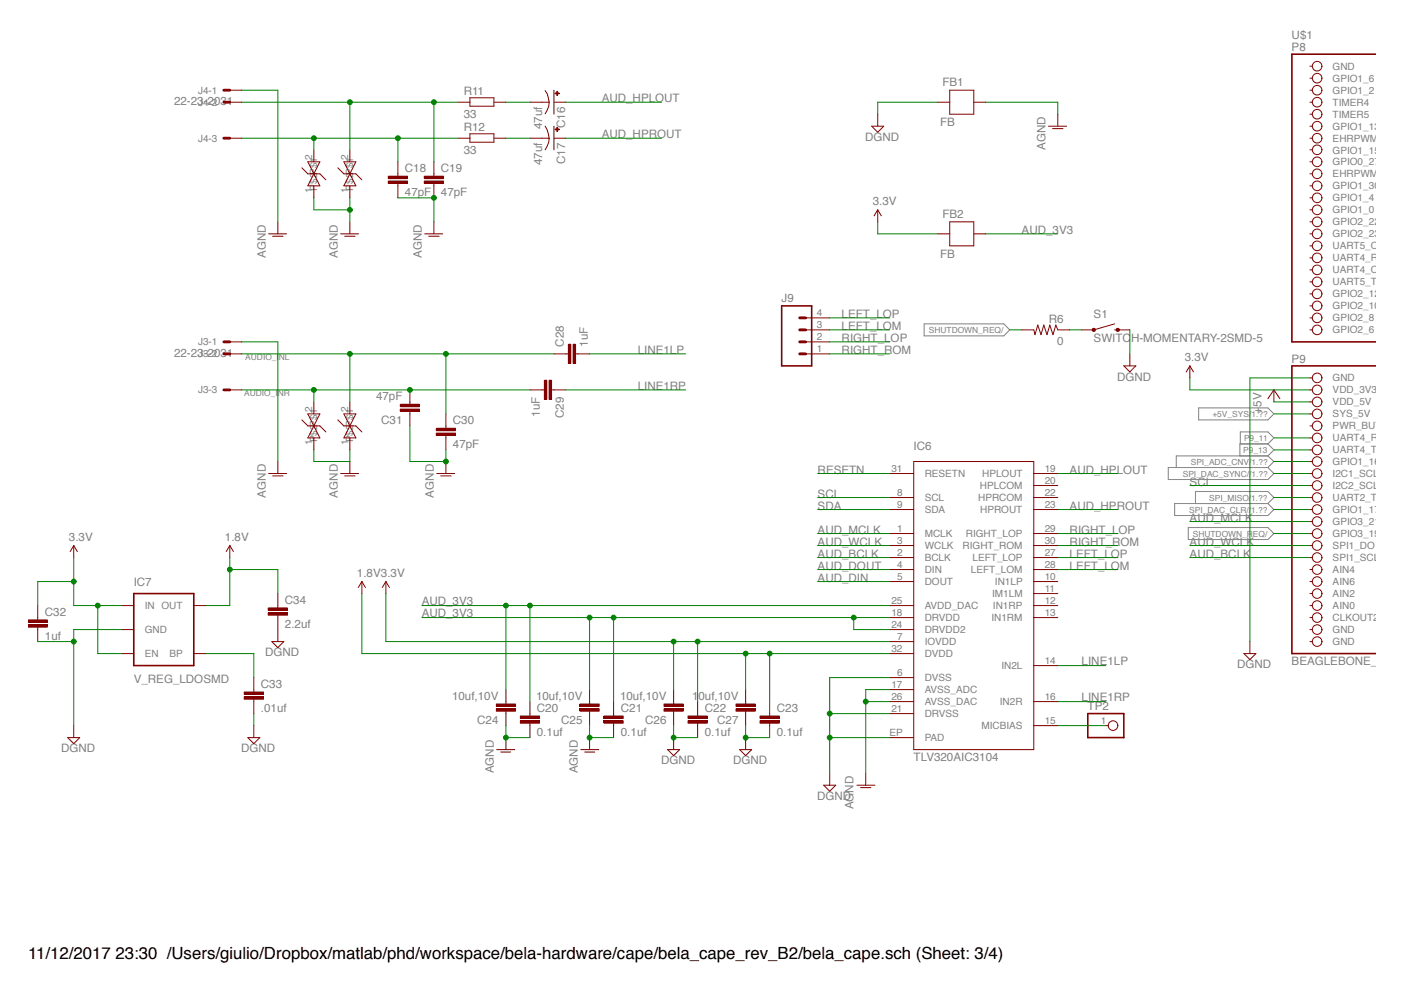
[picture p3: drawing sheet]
<svg xmlns="http://www.w3.org/2000/svg" width="297mm" height="210mm" viewBox="0 0 297 210" stroke-linecap="round" stroke-linejoin="round" font-family="sans-serif">
<path d="M195.5 68.5h16.9l1.2 1.3-1.2 1.3h-16.9zM247.2 98.9h21l1.3 1.3-1.3 1.3h-21zM253.6 86.3h14.6l1.3 1.3-1.3 1.3h-14.6zM262.4 93.9v-2.5h5.8l1.3 1.3-1.3 1.2M268.2 93.9l1.3 1.3-1.3 1.3M268.2 96.5l1.3 1.2-1.3 1.2M268.2 96.5h-19.3v2.4M268.2 93.9h-5.9v2.6M248.5 106.5h19.7l1.3 1.3-1.3 1.3h-19.7zM251.4 111.6h16.8l1.3 1.3-1.3 1.3h-16.8zM252.9 106.5v-2.5h15.3l1.3 1.3-1.3 1.2" fill="none" stroke="#808080" stroke-width=".21"/>
<path d="M115.3 19.2l.5 .6 .4 1.8M117.2 19.1v5.1M114.7 21.6h1.5M116.2 21.6l-.1 .9-.8 1.6" fill="none" stroke="#820000" stroke-width=".21"/>
<path d="M117.8 19.3h.1v.9h-.1z" fill="#820000"/>
<path d="M117.8 19.3h.2v.9h-.2z" fill="none" stroke="#820000" stroke-width=".21"/>
<path d="M117.4 19.7h.9v.1h-.9z" fill="#820000"/>
<path d="M117.5 19.7h.8v.1h-.8zM112.1 21.6h2.6M114.7 29.2h1.5M115.3 26.7l.5 .8 .4 1.7M116.2 29.2l-.1 .9-.8 1.6M117.2 21.6h2.5M117.2 26.7v5" fill="none" stroke="#820000" stroke-width=".21"/>
<path d="M117.8 26.9h.1v.9h-.1z" fill="#820000"/>
<path d="M117.8 27h.2v.8h-.2z" fill="none" stroke="#820000" stroke-width=".21"/>
<path d="M117.4 27.3h.9v.1h-.9z" fill="#820000"/>
<path d="M84.2 36.8v.5M84.2 38.8v.5M96.9 29.2h2.5M96.9 21.6h2.5M99.4 20.7h5.1v1.8h-5.1zM99.4 28.3h5.1v1.8h-5.1zM104.5 29.2h2.5M104.5 21.6h2.5M112.1 29.2h2.6M117.2 29.2h2.5M117.5 27.3h.8v.2h-.8z" fill="none" stroke="#820000" stroke-width=".21"/>
<path d="M82.1 38.3h4.1v.5h-4.1z" fill="#820000"/>
<path d="M82.1 38.3h4.1v.5h-4.1z" fill="none" stroke="#820000" stroke-width=".21"/>
<path d="M82.1 37.3h4.1v.5h-4.1z" fill="#820000"/>
<path d="M82.1 37.3h4.1v.5h-4.1zM84.2 34.2v2.6M84.2 39.3v2.6M91.8 36.8v.5M91.8 38.8v.5" fill="none" stroke="#820000" stroke-width=".21"/>
<path d="M89.7 38.3h4.1v.5h-4.1z" fill="#820000"/>
<path d="M89.8 38.3h4v.5h-4z" fill="none" stroke="#820000" stroke-width=".21"/>
<path d="M89.7 37.3h4.1v.5h-4.1z" fill="#820000"/>
<g fill="none" stroke="#820000" stroke-width=".21">
<path d="M277.1 14h.5M277.1 16.5h.5M277.1 19.1h.5M89.8 37.3h4v.5h-4zM91.8 34.2v2.6M91.8 39.3v2.6M277.1 21.6h.5M277.1 24.2h.5M277.1 26.7h.5M277.1 29.2h.5M277.1 31.7h.5M277.1 34.2h.5"/>
<path d="M277.1 36.8h.5M277.1 39.3h.5M89.9 49.5h3.8M90.7 50h2.2M91.8 46.9v2.6M277.1 49.5h.5M277.1 41.9h.5M277.1 44.4h.5M277.1 46.9h.5M277.1 52h.5M277.1 54.6h.5M277.1 57.1h.5"/>
<path d="M277.1 59.6h.5M277.1 80h.5M277.1 62.2h.5M277.1 64.7h.5M277.1 67.3h.5M277.1 69.8h.5M277.1 82.5h.5M277.1 85h.5M277.1 87.6h.5M277.1 90.1h.5M277.1 92.7h.5M277.1 95.2h.5"/>
<path d="M277.1 97.7h.5M277.1 100.2h.5M277.1 102.7h.5M277.1 105.3h.5M277.1 107.8h.5M277.1 110.4h.5M277.1 112.9h.5M277.1 115.4h.5M277.1 118h.5M277.1 120.5h.5M277.1 123.1h.5M277.1 125.6h.5"/>
<path d="M277.1 128.1h.5M277.1 130.7h.5M277.1 133.2h.5M277.1 135.8h.5M112.1 151v.5M112.1 153v.5M174.3 166.2h2.5l-1.3 1.2zM175.5 163.7v2.5M181.3 166.2h3.8M182.1 166.7h2.2M183.2 163.7v2.5"/>
<circle cx="278.7" cy="16.5" r="1.02"/>
<circle cx="278.7" cy="14" r="1.02"/>
<circle cx="278.7" cy="19.1" r="1.02"/>
<circle cx="278.7" cy="26.7" r="1.02"/>
<circle cx="278.7" cy="36.8" r="1.02"/>
<circle cx="278.7" cy="29.2" r="1.02"/>
<circle cx="278.7" cy="39.3" r="1.02"/>
<circle cx="278.7" cy="24.2" r="1.02"/>
<circle cx="278.7" cy="34.2" r="1.02"/>
<circle cx="278.7" cy="31.7" r="1.02"/>
<circle cx="278.7" cy="21.6" r="1.02"/>
<circle cx="278.7" cy="46.9" r="1.02"/>
<circle cx="278.7" cy="59.6" r="1.02"/>
<circle cx="278.7" cy="41.9" r="1.02"/>
<circle cx="278.7" cy="57.1" r="1.02"/>
<circle cx="278.7" cy="49.5" r="1.02"/>
<circle cx="278.7" cy="44.4" r="1.02"/>
<circle cx="278.7" cy="52" r="1.02"/>
<circle cx="278.7" cy="54.6" r="1.02"/>
<circle cx="278.7" cy="64.7" r="1.02"/>
<circle cx="278.7" cy="80" r="1.02"/>
<circle cx="278.7" cy="69.8" r="1.02"/>
<circle cx="278.7" cy="62.2" r="1.02"/>
<circle cx="278.7" cy="67.3" r="1.02"/>
<circle cx="278.7" cy="90.1" r="1.02"/>
<circle cx="278.7" cy="92.7" r="1.02"/>
<circle cx="278.7" cy="95.2" r="1.02"/>
<circle cx="278.7" cy="87.6" r="1.02"/>
<circle cx="278.7" cy="97.7" r="1.02"/>
<circle cx="278.7" cy="85" r="1.02"/>
<circle cx="278.7" cy="82.5" r="1.02"/>
<circle cx="278.7" cy="107.8" r="1.02"/>
<circle cx="278.7" cy="100.2" r="1.02"/>
<circle cx="278.7" cy="102.7" r="1.02"/>
<circle cx="278.7" cy="110.4" r="1.02"/>
<circle cx="278.7" cy="115.4" r="1.02"/>
<circle cx="278.7" cy="112.9" r="1.02"/>
<circle cx="278.7" cy="118" r="1.02"/>
<circle cx="278.7" cy="105.3" r="1.02"/>
<circle cx="278.7" cy="125.6" r="1.02"/>
<circle cx="278.7" cy="130.7" r="1.02"/>
<circle cx="278.7" cy="120.5" r="1.02"/>
<circle cx="278.7" cy="123.1" r="1.02"/>
<circle cx="278.7" cy="135.8" r="1.02"/>
<circle cx="278.7" cy="133.2" r="1.02"/>
<circle cx="278.7" cy="128.1" r="1.02"/>
</g>
<path d="M291.1 11.5h-17.8v60.8h17.8M291.1 77.4h-17.8v60.9h17.8" fill="none" stroke="#820000" stroke-width=".34"/>
<path d="M110.1 152.5h4v.5h-4z" fill="#820000"/>
<path d="M110.1 152.5h4.1v.5h-4.1z" fill="none" stroke="#820000" stroke-width=".21"/>
<path d="M110.1 151.5h4v.5h-4z" fill="#820000"/>
<path d="M110.1 151.5h4.1v.5h-4.1zM112.1 148.5v2.5M112.1 153.5v2.6M129.8 151v.5M129.8 153v.5" fill="none" stroke="#820000" stroke-width=".21"/>
<path d="M127.8 152.5h4v.5h-4z" fill="#820000"/>
<path d="M127.8 152.5h4v.5h-4z" fill="none" stroke="#820000" stroke-width=".21"/>
<path d="M127.8 151.5h4v.5h-4z" fill="#820000"/>
<path d="M127.8 151.5h4v.5h-4zM129.8 148.5v2.5M129.8 153.5v2.6M147.6 151v.5M147.6 153v.5" fill="none" stroke="#820000" stroke-width=".21"/>
<path d="M145.5 152.5h4.1v.5h-4.1z" fill="#820000"/>
<path d="M145.6 152.5h4v.5h-4z" fill="none" stroke="#820000" stroke-width=".21"/>
<path d="M145.5 151.5h4.1v.5h-4.1z" fill="#820000"/>
<path d="M145.6 151.5h4v.5h-4zM147.6 148.5v2.5M147.6 153.5v2.6M162.8 151v.5M162.8 153v.5" fill="none" stroke="#820000" stroke-width=".21"/>
<path d="M160.8 152.5h4v.5h-4z" fill="#820000"/>
<path d="M160.8 152.5h4.1v.5h-4.1z" fill="none" stroke="#820000" stroke-width=".21"/>
<path d="M160.8 151.5h4v.5h-4z" fill="#820000"/>
<path d="M107 148.5v.5M107 150.5v.5M160.8 151.5h4.1v.5h-4.1zM162.8 148.5v2.5M162.8 153.5v2.6" fill="none" stroke="#820000" stroke-width=".21"/>
<path d="M105 148.9h4.1v.6h-4.1z" fill="#820000"/>
<path d="M105 149h4.1v.5h-4.1z" fill="none" stroke="#820000" stroke-width=".21"/>
<path d="M105 150h4.1v.5h-4.1z" fill="#820000"/>
<path d="M105 150h4.1v.5h-4.1zM107 145.9v2.6M107 151v2.5M124.7 148.5v.5M124.7 150.5v.5" fill="none" stroke="#820000" stroke-width=".21"/>
<path d="M122.7 148.9h4v.6h-4z" fill="#820000"/>
<path d="M122.7 149h4.1v.5h-4.1z" fill="none" stroke="#820000" stroke-width=".21"/>
<path d="M122.7 150h4v.5h-4z" fill="#820000"/>
<path d="M122.7 150h4.1v.5h-4.1zM124.7 145.9v2.6M124.7 151v2.5M142.5 148.5v.5M142.5 150.5v.5" fill="none" stroke="#820000" stroke-width=".21"/>
<path d="M140.5 148.9h4v.6h-4z" fill="#820000"/>
<path d="M140.5 149h4v.5h-4z" fill="none" stroke="#820000" stroke-width=".21"/>
<path d="M140.5 150h4v.5h-4z" fill="#820000"/>
<path d="M140.5 150h4v.5h-4zM142.5 145.9v2.6M142.5 151v2.5M157.8 148.5v.5M157.8 150.5v.5" fill="none" stroke="#820000" stroke-width=".21"/>
<path d="M155.7 148.9h4.1v.6h-4.1z" fill="#820000"/>
<path d="M155.7 149h4.1v.5h-4.1z" fill="none" stroke="#820000" stroke-width=".21"/>
<path d="M155.7 150h4.1v.5h-4.1z" fill="#820000"/>
<g fill="none" stroke="#820000" stroke-width=".21">
<path d="M200.9 19.1h5.1v5.1h-5.1zM184.4 26.7h2.6l-1.3 1.3zM185.7 24.2v2.5M198.4 21.6h2.5M206 21.6h2.6M221.8 26.7h3.9M222.7 27.2h2.2M223.8 24.2v2.5M56.8 49.5h3.8M57.7 50h2.2M58.8 46.9v2.6M185.7 44.4v2.5"/>
<path d="M185.7 44.4l.8 1.3M185.7 44.4l-.8 1.3M198.4 49.5h2.5M200.9 46.9h5.1v5.1h-5.1zM206 49.5h2.6M119.7 74.9h.5M121.8 74.9h.5M251.7 77.4l.8 1.3M251.7 77.4l-.7 1.3M251.7 77.4v2.6M58.8 97.7v2.5M56.8 100.2h3.8"/>
<path d="M57.7 100.7h2.2M81.6 123.1l.8 1.2M81.6 123.1l-.7 1.2M81.6 123.1v2.5M263.2 138.3h2.5l-1.3 1.3zM264.4 135.8v2.5M105.1 158.6h3.8M105.9 159.1h2.2M107 156.1v2.5M122.9 158.6h3.8M123.7 159.1h2.1M124.7 156.1v2.5"/>
<path d="M141.2 158.6h2.6l-1.3 1.3zM142.5 156.1v2.5M155.7 150h4.1v.5h-4.1zM156.5 158.6h2.5l-1.2 1.3zM157.8 145.9v2.6M157.8 151v2.5M157.8 156.1v2.5"/>
</g>
<path d="M121.2 72.8h.6v4.1h-.6z" fill="#820000"/>
<path d="M121.3 72.8h.5v4.1h-.5z" fill="none" stroke="#820000" stroke-width=".21"/>
<path d="M120.2 72.8h.5v4.1h-.5z" fill="#820000"/>
<path d="M117.2 74.9h2.5M120.2 72.8h.6v4.1h-.6zM122.3 74.9h2.4M114.7 82.5h.5M116.7 82.5h.5" fill="none" stroke="#820000" stroke-width=".21"/>
<path d="M115.1 80.4h.6v4.1h-.6z" fill="#820000"/>
<path d="M115.2 80.5h.5v4h-.5z" fill="none" stroke="#820000" stroke-width=".21"/>
<path d="M116.2 80.4h.5v4.1h-.5z" fill="#820000"/>
<path d="M94.3 90.1v.5M94.3 92.2v.5M112.1 82.5h2.6M116.2 80.5h.5v4h-.5zM117.2 82.5h2.5" fill="none" stroke="#820000" stroke-width=".21"/>
<path d="M92.3 91.6h4.1v.5h-4.1z" fill="#820000"/>
<path d="M92.3 91.6h4.1v.6h-4.1z" fill="none" stroke="#820000" stroke-width=".21"/>
<path d="M92.3 90.6h4.1v.5h-4.1z" fill="#820000"/>
<path d="M86.7 85v.5M86.7 87.1v.5M92.3 90.6h4.1v.5h-4.1zM94.3 87.6v2.5M94.3 92.7v2.5" fill="none" stroke="#820000" stroke-width=".21"/>
<path d="M84.7 85.5h4v.5h-4z" fill="#820000"/>
<path d="M84.7 85.5h4.1v.6h-4.1z" fill="none" stroke="#820000" stroke-width=".21"/>
<path d="M84.7 86.5h4v.6h-4z" fill="#820000"/>
<g fill="none" stroke="#820000" stroke-width=".21">
<path d="M84.7 86.6h4.1v.5h-4.1zM86.7 82.5v2.5M86.7 87.6v2.5M94.3 97.7v2.5M15.6 115.4l.8 1.3M15.6 115.4l-.8 1.3M15.6 115.4v2.6M48.6 115.4l.8 1.3M48.6 115.4l-.7 1.3M48.6 115.4v2.6M92.4 100.2h3.8M93.2 100.7h2.2"/>
<path d="M8 130.7v.5M8 132.7v.5M25.8 128.1h2.5M25.8 133.2h2.5M25.8 138.3h2.5M41 128.1h2.5M41 138.3h2.5M76.6 123.1l.7 1.2M76.6 123.1l-.8 1.2M76.6 123.1v2.5M14.3 156.1h2.6l-1.3 1.2zM15.6 153.5v2.6"/>
</g>
<path d="M28.3 125.6h12.7v15.2h-12.7z" fill="none" stroke="#820000" stroke-width=".34"/>
<path d="M5.9 132.2h4.1v.5h-4.1z" fill="#820000"/>
<path d="M5.9 132.2h4.1v.5h-4.1z" fill="none" stroke="#820000" stroke-width=".21"/>
<path d="M5.9 131.2h4.1v.5h-4.1z" fill="#820000"/>
<path d="M5.9 131.2h4.1v.5h-4.1zM8 128.1v2.6M8 133.2v2.6M53.7 145.9v.5M53.7 147.9v.6" fill="none" stroke="#820000" stroke-width=".21"/>
<path d="M51.6 147.4h4.1v.5h-4.1z" fill="#820000"/>
<path d="M51.7 147.4h4v.5h-4z" fill="none" stroke="#820000" stroke-width=".21"/>
<path d="M51.6 146.4h4.1v.5h-4.1z" fill="#820000"/>
<path d="M58.8 128.1v.5M58.8 130.2v.5M51.7 146.4h4v.5h-4zM53.7 143.4v2.5M53.7 148.5v2.5" fill="none" stroke="#820000" stroke-width=".21"/>
<path d="M56.7 129.6h4.1v.5h-4.1z" fill="#820000"/>
<path d="M56.7 129.7h4.1v.5h-4.1z" fill="none" stroke="#820000" stroke-width=".21"/>
<path d="M56.7 128.6h4.1v.5h-4.1z" fill="#820000"/>
<g fill="none" stroke="#820000" stroke-width=".21">
<path d="M48.6 19.1h2.6M48.6 21.6h2.6M48.6 29.2h2.6M63.9 35.5l1.2 1.3h2.6l1.2 1.3M65.1 34.2h2.6l-2.6 5.1h2.6zM66.4 31.7v2.5M66.4 39.3v2.6M71.5 35.5l1.2 1.3h2.6l1.3 1.3M72.7 34.2h2.6l-2.6 5.1h2.6zM74 31.7v2.5M74 39.3v2.6M72.1 49.5h3.8"/>
<path d="M72.9 50h2.2M74 46.9v2.6M48.6 74.9h2.6M48.6 72.3h2.6M170.5 74.9h5M170.5 72.3h5M170.5 69.8h5M170.5 67.3h5M235.8 69.8h.7M235.8 68.5l-4.4 1.3M48.6 82.5h2.6M63.9 88.9l1.2 1.2h2.6l1.2 1.3"/>
<path d="M65.1 87.6h2.6l-2.6 5.1h2.6zM66.4 85v2.6M66.4 92.7v2.5M71.5 88.9l1.2 1.2h2.6l1.3 1.3M72.7 87.6h2.6l-2.6 5.1h2.6zM74 85v2.6M74 92.7v2.5M74 97.7v2.5M193.3 97.7h25.4v60.9h-25.4zM269.5 82.5l1.3 1.9M269.5 82.5l-1.3 1.9M269.5 82.5v2.5"/>
<path d="M72.1 100.2h3.8M72.9 100.7h2.2M188.2 100.2h5.1M188.2 105.3h5.1M188.2 107.8h5.1M188.2 112.9h5.1M188.2 115.4h5.1M188.2 118h5.1M218.7 100.2h5.1M218.7 105.3h5.1M218.7 107.8h5.1M218.7 112.9h5.1"/>
<path d="M218.7 115.4h5.1M218.7 118h5.1M218.7 102.7h5.1M56.7 128.6h4.1v.6h-4.1zM57.5 135.8h2.5l-1.2 1.2zM58.8 125.6v2.5M58.8 130.7v5.1M188.2 135.8h5.1M188.2 120.5h5.1M188.2 123.1h5.1M188.2 128.1h5.1M188.2 130.7h5.1"/>
<path d="M188.2 133.2h5.1M188.2 138.3h5.1M218.7 120.5h5.1M218.7 123.1h5.1M218.7 128.1h5.1M218.7 130.7h5.1M218.7 125.6h5.1M52.4 156.1h2.6l-1.3 1.2zM53.7 153.5v2.6M188.2 156.1h5.1M188.2 143.4h5.1M188.2 145.9h5.1"/>
<path d="M188.2 148.5h5.1M188.2 151h5.1M218.7 148.5h5.1M218.7 153.5h5.1M218.7 140.8h5.1"/>
</g>
<path d="M165.4 64.7h6.3v12.7h-6.3z" fill="none" stroke="#820000" stroke-width=".34"/>
<path d="M47.3 19.1h1.3M47.3 21.6h1.3M47.3 29.2h1.3M47.3 72.3h1.3M47.3 74.9h1.3M169.2 69.8h1.3M169.2 72.3h1.3M169.2 74.9h1.3M169.2 67.3h1.3M47.3 82.5h1.3" fill="none" stroke="#820000" stroke-width=".59"/>
<circle cx="231.4" cy="69.8" r=".35" fill="#820000"/>
<circle cx="231.4" cy="69.8" r=".35" fill="none" stroke="#820000" stroke-width=".21"/>
<circle cx="236.5" cy="69.8" r=".35" fill="#820000"/>
<g fill="none" stroke="#820000" stroke-width=".21">
<path d="M216.2 69.8h2.5l.3 1 .6-2 .6 2 .6-2 .7 2 .6-2 .7 2 .6-2 .4 1h2.5M228.9 69.8h2.5M236.5 69.8h2.5M237.8 77.4h2.5l-1.3 1.3zM239 74.9v2.5M234 153.5h.5"/>
<circle cx="236.5" cy="69.8" r=".35"/>
<circle cx="235.5" cy="153.5" r="1.02"/>
</g>
<path d="M230.1 151h7.7v5.1h-7.7z" fill="none" stroke="#820000" stroke-width=".34"/>
<path d="M51.2 21.6h45.7M91.8 21.6v12.6" fill="none" stroke="#008100" stroke-width=".21"/>
<circle cx="91.8" cy="21.6" r=".51" fill="#008100"/>
<g fill="none" stroke="#008100" stroke-width=".21">
<path d="M74 21.6v10.1"/>
<circle cx="91.8" cy="21.6" r=".51"/>
</g>
<circle cx="74" cy="21.6" r=".51" fill="#008100"/>
<g fill="none" stroke="#008100" stroke-width=".21">
<path d="M107 21.6h5.1M107 29.2h5.1M119.7 21.6h20.3M119.7 29.2h20.3M223.8 107.8h12.7M223.8 100.2h12.7M183.2 148.5h5M188.2 145.9h-5v17.8"/>
<circle cx="74" cy="21.6" r=".51"/>
</g>
<circle cx="183.1" cy="148.4" r=".51" fill="#008100"/>
<g fill="none" stroke="#008100" stroke-width=".21">
<path d="M84.2 41.9h7.6v5"/>
<circle cx="183.2" cy="148.5" r=".51"/>
</g>
<circle cx="91.8" cy="41.8" r=".51" fill="#008100"/>
<g fill="none" stroke="#008100" stroke-width=".21">
<path d="M124.7 153.5v2.6h5.1"/>
<circle cx="91.8" cy="41.9" r=".51"/>
</g>
<circle cx="124.7" cy="156.1" r=".51" fill="#008100"/>
<g fill="none" stroke="#008100" stroke-width=".21">
<path d="M107 153.5v2.6h5.1"/>
<circle cx="124.7" cy="156.1" r=".51"/>
</g>
<circle cx="107" cy="156.1" r=".51" fill="#008100"/>
<g fill="none" stroke="#008100" stroke-width=".21">
<path d="M51.2 19.1h7.6v27.8M208.6 21.6h15.2v2.6M51.2 72.3h7.6v25.4M86.7 90.1v7.6h7.6v-2.5"/>
<circle cx="107" cy="156.1" r=".51"/>
</g>
<circle cx="94.3" cy="97.6" r=".51" fill="#008100"/>
<g fill="none" stroke="#008100" stroke-width=".21">
<path d="M66.4 41.9v2.5h7.6M74 41.9v5M66.4 95.2v2.5h7.6v-2.5"/>
<circle cx="94.3" cy="97.7" r=".51"/>
</g>
<circle cx="74" cy="44.4" r=".51" fill="#008100"/>
<g fill="none" stroke="#008100" stroke-width=".21">
<path d="M175.5 151h12.7M175.5 156.1h12.7M188.2 143.4h-12.7v20.3"/>
<circle cx="74" cy="44.4" r=".51"/>
</g>
<circle cx="175.5" cy="151" r=".51" fill="#008100"/>
<circle cx="175.5" cy="151" r=".51" fill="none" stroke="#008100" stroke-width=".21"/>
<circle cx="175.5" cy="156.1" r=".51" fill="#008100"/>
<g fill="none" stroke="#008100" stroke-width=".21">
<path d="M157.8 153.5v2.6h5"/>
<circle cx="175.5" cy="156.1" r=".51"/>
</g>
<circle cx="157.7" cy="156.1" r=".51" fill="#008100"/>
<g fill="none" stroke="#008100" stroke-width=".21">
<path d="M142.5 153.5v2.6h5.1"/>
<circle cx="157.8" cy="156.1" r=".51"/>
</g>
<circle cx="142.5" cy="156.1" r=".51" fill="#008100"/>
<g fill="none" stroke="#008100" stroke-width=".21">
<path d="M198.4 21.6h-12.7v2.6M277.1 80h-12.7v55.8M8 135.8h7.6M25.8 133.2h-10.2v20.3"/>
<circle cx="142.5" cy="156.1" r=".51"/>
</g>
<circle cx="15.6" cy="135.7" r=".51" fill="#008100"/>
<g fill="none" stroke="#008100" stroke-width=".21">
<path d="M185.7 46.9v2.6h12.7M239 69.8v5.1M251.7 80v2.5h25.4M173 105.3h15.2M173 107.8h15.2M173 112.9h15.2M173 115.4h15.2M173 118h15.2M251.7 102.7h25.4M251.7 110.4h25.4M251.7 115.4h25.4M251.7 118h25.4"/>
<path d="M81.6 125.6v10.2h106.6M142.5 135.8v10.1M147.6 135.8v12.7M173 123.1h15.2M173 120.5h15.2M53.7 151v2.5"/>
<circle cx="15.6" cy="135.8" r=".51"/>
</g>
<circle cx="142.5" cy="135.7" r=".51" fill="#008100"/>
<circle cx="142.5" cy="135.8" r=".51" fill="none" stroke="#008100" stroke-width=".21"/>
<circle cx="147.6" cy="135.7" r=".51" fill="#008100"/>
<g fill="none" stroke="#008100" stroke-width=".21">
<path d="M15.6 118v10.1h10.2M15.6 123.1h-7.6v5"/>
<circle cx="147.6" cy="135.8" r=".51"/>
</g>
<circle cx="15.6" cy="123" r=".51" fill="#008100"/>
<g fill="none" stroke="#008100" stroke-width=".21">
<path d="M20.7 128.1v10.2h5.1"/>
<circle cx="15.6" cy="123.1" r=".51"/>
</g>
<circle cx="20.7" cy="128.1" r=".51" fill="#008100"/>
<g fill="none" stroke="#008100" stroke-width=".21">
<path d="M208.6 49.5h15.2M188.2 128.1h-76.1v20.4"/>
<circle cx="20.7" cy="128.1" r=".51"/>
</g>
<circle cx="112.1" cy="128.1" r=".51" fill="#008100"/>
<g fill="none" stroke="#008100" stroke-width=".21">
<path d="M112.1 128.1h-5.1v17.8"/>
<circle cx="112.1" cy="128.1" r=".51"/>
</g>
<circle cx="107" cy="128.1" r=".51" fill="#008100"/>
<g fill="none" stroke="#008100" stroke-width=".21">
<path d="M89.3 128.1h17.7M89.3 130.7h98.9M124.7 130.7v15.2M129.8 130.7v17.8M180.6 130.7v2.5h7.6"/>
<circle cx="107" cy="128.1" r=".51"/>
</g>
<circle cx="124.7" cy="130.7" r=".51" fill="#008100"/>
<circle cx="124.7" cy="130.7" r=".51" fill="none" stroke="#008100" stroke-width=".21"/>
<circle cx="129.8" cy="130.7" r=".51" fill="#008100"/>
<circle cx="129.8" cy="130.7" r=".51" fill="none" stroke="#008100" stroke-width=".21"/>
<circle cx="180.6" cy="130.7" r=".51" fill="#008100"/>
<g fill="none" stroke="#008100" stroke-width=".21">
<path d="M51.2 29.2h45.7M84.2 29.2v5"/>
<circle cx="180.6" cy="130.7" r=".51"/>
</g>
<circle cx="84.2" cy="29.2" r=".51" fill="#008100"/>
<g fill="none" stroke="#008100" stroke-width=".21">
<path d="M66.4 29.2v2.5"/>
<circle cx="84.2" cy="29.2" r=".51"/>
</g>
<circle cx="66.4" cy="29.2" r=".51" fill="#008100"/>
<g fill="none" stroke="#008100" stroke-width=".21">
<path d="M51.2 82.5h60.9M66.4 82.5v2.5"/>
<circle cx="66.4" cy="29.2" r=".51"/>
</g>
<circle cx="66.4" cy="82.5" r=".51" fill="#008100"/>
<circle cx="66.4" cy="82.5" r=".51" fill="none" stroke="#008100" stroke-width=".21"/>
<circle cx="86.7" cy="82.5" r=".51" fill="#008100"/>
<g fill="none" stroke="#008100" stroke-width=".21">
<path d="M51.2 74.9h66M74 74.9v10.1M94.3 74.9v12.7"/>
<circle cx="86.7" cy="82.5" r=".51"/>
</g>
<circle cx="74" cy="74.9" r=".51" fill="#008100"/>
<circle cx="74" cy="74.9" r=".51" fill="none" stroke="#008100" stroke-width=".21"/>
<circle cx="94.3" cy="74.9" r=".51" fill="#008100"/>
<g fill="none" stroke="#008100" stroke-width=".21">
<path d="M124.7 74.9h20.4M119.7 82.5h25.4M48.6 118v10.1h-5.1M48.6 120.5h10.2v5.1M223.8 148.5h10.2M223.8 140.8h10.2"/>
<circle cx="94.3" cy="74.9" r=".51"/>
</g>
<circle cx="48.6" cy="120.5" r=".51" fill="#008100"/>
<g fill="none" stroke="#008100" stroke-width=".21">
<path d="M76.6 138.3h111.6M157.8 138.3v7.6M162.8 138.3v10.2"/>
<circle cx="48.6" cy="120.5" r=".51"/>
</g>
<circle cx="157.7" cy="138.3" r=".51" fill="#008100"/>
<circle cx="157.8" cy="138.3" r=".51" fill="none" stroke="#008100" stroke-width=".21"/>
<circle cx="162.8" cy="138.3" r=".51" fill="#008100"/>
<g fill="none" stroke="#008100" stroke-width=".21">
<path d="M175.5 72.3h12.7M175.5 74.9h12.7M175.5 67.3h12.7M175.5 69.8h12.7M213.6 69.8h2.6M226.3 69.8h2.6M269.5 85h7.6M269.5 97.7h7.6M269.5 92.7h7.6M269.5 95.2h7.6M269.5 87.6h7.6M173 100.2h15.2"/>
<path d="M223.8 112.9h12.7M223.8 115.4h12.7M223.8 118h12.7M269.5 112.9h7.6M269.5 100.2h7.6M269.5 105.3h7.6M269.5 107.8h7.6M43.5 138.3h10.2v5.1M76.6 125.6v12.7M223.8 120.5h12.7M223.8 153.5h10.2"/>
<circle cx="162.8" cy="138.3" r=".51"/>
</g>
<text font-size="3.6" x="5.9" y="202.9">11/12/2017 23:30 /Users/giulio/Dropbox/matlab/phd/workspace/bela-hardware/cape/bela_cape_rev_B2/bela_cape.sch (Sheet: 3/4)</text>
<g font-size="2.5" fill="#808080">
<text x="273.3" y="8.3">U$1</text>
<text x="273.3" y="10.8">P8</text>
<text x="36.8" y="22.2">22-23-2031</text>
<text x="98.1" y="20.1">R11</text>
<text x="127.3" y="21.6">AUD_HPLOUT</text>
<text x="199.4" y="18.3">FB1</text>
<text x="98.1" y="24.9">33</text>
<text x="98.1" y="27.7">R12</text>
<text x="114.7" y="27.3" transform="rotate(-90 114.7 27.3)">47uf</text>
<text x="119.6" y="27.1" transform="rotate(-90 119.6 27.1)">C16</text>
<text x="127.3" y="29.2">AUD_HPROUT</text>
<text x="183" y="29.8">DGND</text>
<text x="198.9" y="26.6">FB</text>
<text x="98.1" y="32.5">33</text>
<text x="114.7" y="34.9" transform="rotate(-90 114.7 34.9)">47uf</text>
<text x="119.6" y="34.7" transform="rotate(-90 119.6 34.7)">C17</text>
<text x="221.2" y="31.7" transform="rotate(-90 221.2 31.7)">AGND</text>
<text x="85.7" y="41.5">47pF</text>
<text x="85.7" y="36.4">C18</text>
<text x="93.3" y="41.5">47pF</text>
<text x="93.3" y="36.4">C19</text>
<text x="184.7" y="43.4">3.3V</text>
<text x="199.4" y="46.2">FB2</text>
<text x="216.1" y="49.5">AUD_3V3</text>
<text x="56.2" y="54.6" transform="rotate(-90 56.2 54.6)">AGND</text>
<text x="71.4" y="54.6" transform="rotate(-90 71.4 54.6)">AGND</text>
<text x="89.2" y="54.6" transform="rotate(-90 89.2 54.6)">AGND</text>
<text x="198.9" y="54.6">FB</text>
<text x="165.4" y="63.9">J9</text>
<text x="178.1" y="67.2">LEFT_LOP</text>
<text x="178.1" y="69.8">LEFT_LOM</text>
<text x="221.9" y="68.3">R6</text>
<text x="231.4" y="67.2">S1</text>
<text x="36.8" y="75.5">22-23-2031</text>
<text x="119.3" y="73.3" transform="rotate(-90 119.3 73.3)">C28</text>
<text x="124.4" y="73.3" transform="rotate(-90 124.4 73.3)">1uF</text>
<text x="134.9" y="74.8">LINE1LP</text>
<text x="178.1" y="72.3">RIGHT_LOP</text>
<text x="178.1" y="74.8">RIGHT_ROM</text>
<text x="223.7" y="73.1">0</text>
<text x="231.4" y="72.3">SWITCH-MOMENTARY-2SMD-5</text>
<text x="250.7" y="76.4">3.3V</text>
<text x="273.3" y="76.7">P9</text>
<text x="134.9" y="82.5">LINE1RP</text>
<text x="236.3" y="80.6">DGND</text>
<text x="79.6" y="84.6">47pF</text>
<text x="80.7" y="89.7">C31</text>
<text x="95.8" y="89.7">C30</text>
<text x="114.2" y="88.2" transform="rotate(-90 114.2 88.2)">1uF</text>
<text x="119.3" y="88.5" transform="rotate(-90 119.3 88.5)">C29</text>
<text x="266.9" y="87.5" transform="rotate(-90 266.9 87.5)">+5V</text>
<text x="95.8" y="94.8">47pF</text>
<text x="193.3" y="95.1">IC6</text>
<text x="173" y="100.2">RESETN</text>
<text x="226.3" y="100.2">AUD_HPLOUT</text>
<text x="56.2" y="105.3" transform="rotate(-90 56.2 105.3)">AGND</text>
<text x="71.4" y="105.3" transform="rotate(-90 71.4 105.3)">AGND</text>
<text x="91.8" y="105.3" transform="rotate(-90 91.8 105.3)">AGND</text>
<text x="173" y="105.3">SCL</text>
<text x="173" y="107.8">SDA</text>
<text x="226.3" y="107.8">AUD_HPROUT</text>
<text x="251.7" y="102.8">SCL</text>
<text x="173" y="112.9">AUD_MCLK</text>
<text x="226.3" y="112.9">RIGHT_LOP</text>
<text x="251.7" y="110.4">AUD_MCLK</text>
<text x="14.6" y="114.4">3.3V</text>
<text x="47.6" y="114.4">1.8V</text>
<text x="173" y="115.4">AUD_WCLK</text>
<text x="173" y="118">AUD_BCLK</text>
<text x="226.3" y="115.4">RIGHT_ROM</text>
<text x="226.3" y="118">LEFT_LOP</text>
<text x="251.7" y="115.4">AUD_WCLK</text>
<text x="251.7" y="118">AUD_BCLK</text>
<text x="28.3" y="124.1">IC7</text>
<text x="75.5" y="122">1.8V3.3V</text>
<text x="173" y="123">AUD_DIN</text>
<text x="173" y="120.5">AUD_DOUT</text>
<text x="226.3" y="120.5">LEFT_LOM</text>
<text x="9.5" y="130.3">C32</text>
<text x="60.3" y="127.7">C34</text>
<text x="89.2" y="128.1">AUD_3V3</text>
<text x="89.2" y="130.7">AUD_3V3</text>
<text x="9.5" y="135.3">1uf</text>
<text x="60.3" y="132.8">2.2uf</text>
<text x="56.1" y="138.9">DGND</text>
<text x="228.8" y="140.8">LINE1LP</text>
<text x="261.7" y="141.4">DGND</text>
<text x="273.3" y="140.8">BEAGLEBONE_OUTLI</text>
<text x="28.3" y="144.6">V_REG_LDOSMD</text>
<text x="55.2" y="145.5">C33</text>
<text x="95.6" y="148">10uf,10V</text>
<text x="113.4" y="148">10uf,10V</text>
<text x="131.2" y="148">10uf,10V</text>
<text x="146.4" y="148">10uf,10V</text>
<text x="228.8" y="148.4">LINE1RP</text>
<text x="55.2" y="150.6">.01uf</text>
<text x="101" y="153.1">C24</text>
<text x="113.6" y="155.6">0.1uf</text>
<text x="113.6" y="150.6">C20</text>
<text x="118.7" y="153.1">C25</text>
<text x="131.4" y="155.6">0.1uf</text>
<text x="131.4" y="150.6">C21</text>
<text x="136.5" y="153.1">C26</text>
<text x="149.1" y="155.6">0.1uf</text>
<text x="149.1" y="150.6">C22</text>
<text x="151.7" y="153.1">C27</text>
<text x="164.4" y="155.6">0.1uf</text>
<text x="164.4" y="150.6">C23</text>
<text x="230.1" y="150.3">TP2</text>
<text x="12.9" y="159.2">DGND</text>
<text x="51" y="159.2">DGND</text>
<text x="139.9" y="161.7">DGND</text>
<text x="155.1" y="161.7">DGND</text>
<text x="193.3" y="161.1">TLV320AIC3104</text>
<text x="104.4" y="163.6" transform="rotate(-90 104.4 163.6)">AGND</text>
<text x="122.2" y="163.6" transform="rotate(-90 122.2 163.6)">AGND</text>
<text x="172.9" y="169.3">DGND</text>
<text x="180.6" y="171.2" transform="rotate(-90 180.6 171.2)">AGND</text>
</g>
<g font-size="2.1" fill="#808080">
<text x="281.9" y="14.7">GND</text>
<text x="281.9" y="17.3">GPIO1_6</text>
<text x="41.9" y="19.8">J4-1</text>
<text x="41.9" y="22.3">J4-2</text>
<text x="281.9" y="19.8">GPIO1_2</text>
<text x="281.9" y="22.3">TIMER4</text>
<text x="41.9" y="29.9">J4-3</text>
<text x="281.9" y="24.9">TIMER5</text>
<text x="281.9" y="27.4">GPIO1_13</text>
<text x="281.9" y="29.9">EHRPWM2B</text>
<text x="66" y="33.9" transform="rotate(-90 66 33.9)">2</text>
<text x="73.6" y="33.9" transform="rotate(-90 73.6 33.9)">2</text>
<text x="281.9" y="32.5">GPIO1_15</text>
<text x="281.9" y="35">GPIO0_27</text>
<text x="66" y="40.9" transform="rotate(-90 66 40.9)">1</text>
<text x="67.1" y="40.3" transform="rotate(-90 67.1 40.3)">P$2P$1</text>
<text x="73.6" y="40.9" transform="rotate(-90 73.6 40.9)">1</text>
<text x="74.7" y="40.3" transform="rotate(-90 74.7 40.3)">P$2P$1</text>
<text x="281.9" y="37.6">EHRPWM2A</text>
<text x="281.9" y="40.1">GPIO1_30</text>
<text x="281.9" y="42.6">GPIO1_4</text>
<text x="281.9" y="45.2">GPIO1_0</text>
<text x="281.9" y="47.7">GPIO2_22</text>
<text x="281.9" y="50.2">GPIO2_23</text>
<text x="281.9" y="52.8">UART5_CTSN</text>
<text x="281.9" y="55.3">UART4_RTSN</text>
<text x="281.9" y="57.8">UART4_CTSN</text>
<text x="281.9" y="60.4">UART5_TXD</text>
<text x="281.9" y="62.9">GPIO2_12</text>
<text x="281.9" y="65.5">GPIO2_10</text>
<text x="172.8" y="72">2</text>
<text x="172.8" y="69.4">3</text>
<text x="172.8" y="66.9">4</text>
<text x="281.9" y="68">GPIO2_8</text>
<text x="281.9" y="70.5">GPIO2_6</text>
<text x="41.9" y="73.1">J3-1</text>
<text x="41.9" y="75.6">J3-2</text>
<text x="172.8" y="74.5">1</text>
<text x="41.9" y="83.2">J3-3</text>
<text x="281.9" y="80.7">GND</text>
<text x="281.9" y="83.2">VDD_3V3EXP</text>
<text x="66" y="87.2" transform="rotate(-90 66 87.2)">2</text>
<text x="73.6" y="87.2" transform="rotate(-90 73.6 87.2)">2</text>
<text x="281.9" y="85.8">VDD_5V</text>
<text x="281.9" y="88.3">SYS_5V</text>
<text x="66" y="94.1" transform="rotate(-90 66 94.1)">1</text>
<text x="67.1" y="93.6" transform="rotate(-90 67.1 93.6)">P$2P$1</text>
<text x="73.6" y="94.1" transform="rotate(-90 73.6 94.1)">1</text>
<text x="74.7" y="93.6" transform="rotate(-90 74.7 93.6)">P$2P$1</text>
<text x="281.9" y="90.8">PWR_BUT</text>
<text x="281.9" y="93.4">UART4_RXD</text>
<text x="281.9" y="95.9">UART4_TXD</text>
<text x="188.6" y="99.9">31</text>
<text x="195.6" y="101">RESETN</text>
<text x="207.8" y="101">HPLOUT</text>
<text x="221" y="99.9">19</text>
<text x="281.9" y="98.4">GPIO1_16</text>
<text x="281.9" y="101">I2C1_SCL</text>
<text x="189.8" y="104.9">8</text>
<text x="189.8" y="107.5">9</text>
<text x="195.6" y="106">SCL</text>
<text x="207" y="106.1">HPRCOM</text>
<text x="207.3" y="103.5">HPLCOM</text>
<text x="221" y="102.4">20</text>
<text x="221" y="104.9">22</text>
<text x="221" y="107.5">23</text>
<text x="281.9" y="103.5">I2C2_SCL</text>
<text x="281.9" y="106">UART2_TXD</text>
<text x="189.8" y="112.5">1</text>
<text x="195.6" y="108.6">SDA</text>
<text x="195.6" y="113.7">MCLK</text>
<text x="204.3" y="113.7">RIGHT_LOP</text>
<text x="207.4" y="108.6">HPROUT</text>
<text x="221" y="112.5">29</text>
<text x="281.9" y="108.6">GPIO1_17</text>
<text x="281.9" y="111.1">GPIO3_21</text>
<text x="281.9" y="113.7">GPIO3_19</text>
<text x="189.8" y="115.1">3</text>
<text x="189.8" y="117.6">2</text>
<text x="195.6" y="116.2">WCLK</text>
<text x="195.6" y="118.7">BCLK</text>
<text x="203.6" y="116.2">RIGHT_ROM</text>
<text x="205.8" y="118.7">LEFT_LOP</text>
<text x="221" y="115.1">30</text>
<text x="221" y="117.6">27</text>
<text x="281.9" y="116.2">SPI1_DO</text>
<text x="281.9" y="118.7">SPI1_SCLK</text>
<text x="189.8" y="120.2">4</text>
<text x="189.8" y="122.7">5</text>
<text x="195.6" y="121.3">DIN</text>
<text x="195.6" y="123.8">DOUT</text>
<text x="205.4" y="121.3">LEFT_LOM</text>
<text x="210.5" y="123.8">IN1LP</text>
<text x="221" y="120.2">28</text>
<text x="221" y="122.7">10</text>
<text x="221" y="125.2">11</text>
<text x="281.9" y="121.3">AIN4</text>
<text x="281.9" y="123.8">AIN6</text>
<text x="30.6" y="128.9">IN OUT</text>
<text x="188.6" y="127.8">25</text>
<text x="188.6" y="130.3">18</text>
<text x="195.6" y="128.9">AVDD_DAC</text>
<text x="195.6" y="131.4">DRVDD</text>
<text x="209.7" y="131.4">IN1RM</text>
<text x="209.9" y="126.3">IM1LM</text>
<text x="210.1" y="128.9">IN1RP</text>
<text x="221" y="127.8">12</text>
<text x="221" y="130.3">13</text>
<text x="281.9" y="126.3">AIN2</text>
<text x="281.9" y="128.9">AIN0</text>
<text x="281.9" y="131.4">CLKOUT2</text>
<text x="30.6" y="134">GND</text>
<text x="188.6" y="132.8">24</text>
<text x="188.6" y="137.9">32</text>
<text x="189.8" y="135.4">7</text>
<text x="195.6" y="134">DRVDD2</text>
<text x="195.6" y="136.5">IOVDD</text>
<text x="281.9" y="134">GND</text>
<text x="281.9" y="136.5">GND</text>
<text x="30.6" y="139">EN</text>
<text x="35.9" y="139">BP</text>
<text x="189.8" y="143">6</text>
<text x="195.6" y="139">DVDD</text>
<text x="211.9" y="141.6">IN2L</text>
<text x="221" y="140.4">14</text>
<text x="188.6" y="145.5">17</text>
<text x="188.6" y="148.1">26</text>
<text x="195.6" y="144.1">DVSS</text>
<text x="195.6" y="146.6">AVSS_ADC</text>
<text x="195.6" y="149.2">AVSS_DAC</text>
<text x="211.5" y="149.2">IN2R</text>
<text x="221" y="148.1">16</text>
<text x="188.2" y="155.7">EP</text>
<text x="188.6" y="150.6">21</text>
<text x="195.6" y="151.7">DRVSS</text>
<text x="207.6" y="154.2">MICBIAS</text>
<text x="221" y="153.1">15</text>
<text x="232.9" y="153.1">1</text>
<text x="195.6" y="156.8">PAD</text>
</g>
<g font-size="1.8" fill="#808080">
<text x="196.5" y="70.4">SHUTDOWN_REQ/</text>
<text x="51.9" y="76.1">AUDIO_INL</text>
<text x="51.6" y="83.7">AUDIO_INR</text>
<text x="256.5" y="88.2">+5V_SYS/1.??</text>
<text x="263" y="95.8">P9_13</text>
<text x="263.2" y="93.2">P9_11</text>
<text x="250.2" y="100.8">SPI_DAC_SYNC//1.??</text>
<text x="251.9" y="98.3">SPI_ADC_CNV/1.??</text>
<text x="255.8" y="105.9">SPI_MISO/1.??</text>
<text x="251.6" y="108.5">SPI_DAC_CLR//1.??</text>
<text x="252.4" y="113.5">SHUTDOWN_REQ/</text>
</g>
</svg>
